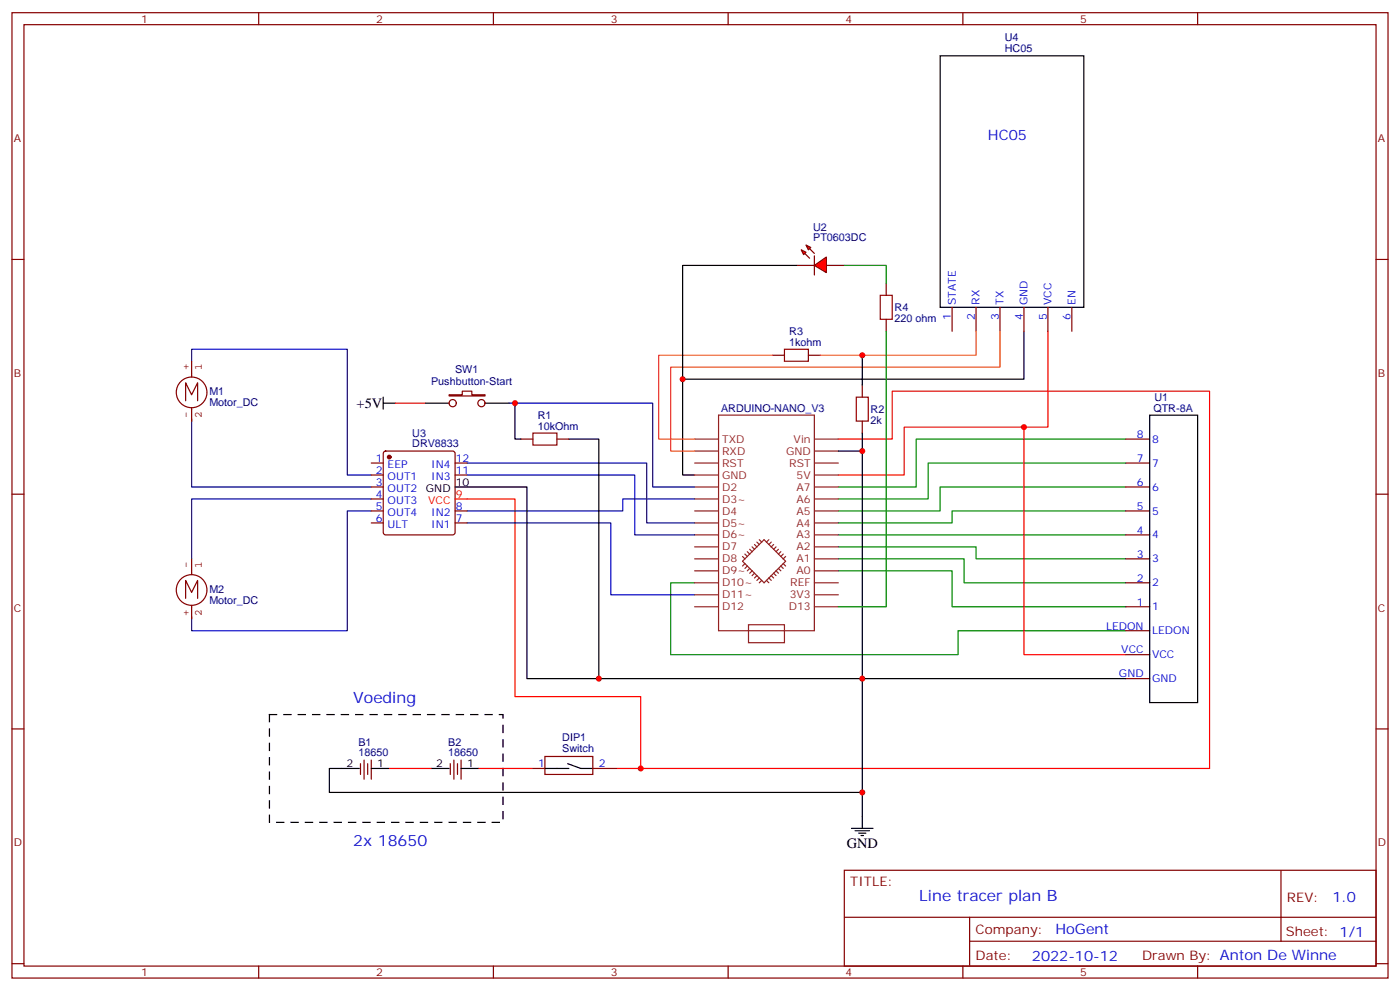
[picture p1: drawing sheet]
<svg xmlns="http://www.w3.org/2000/svg" width="412mm" height="292mm" viewBox="0 0 412 292" stroke-linecap="round" stroke-linejoin="round" font-family="sans-serif">
<g fill="none" stroke="#870000" stroke-width=".35">
<path d="M3.5 3.7h405.4v284.4h-405.4zM7.1 7.3h398.2v277.3h-398.2zM76.2 3.7v3.6M145.3 3.7v3.6M214.5 3.7v3.6M283.6 3.7v3.6M352.8 3.7v3.6M3.5 76.4h3.6M234.6 78.2h5.3M243.4 78.2h5.3M405.3 76.4h3.6M280.5 90.5v7.1"/>
<path d="M287.5 90.5v7.1M294.6 90.5v7.1M301.6 90.5v7.1M308.7 90.5v7.1M315.7 90.5v7.1M132.3 116.3h3.9v-1.1h2.8v1.1h3.9v.3h-10.6zM134.4 118.7a1.06 1.06 0 0 0-1.5-.9 1.06 1.06 0 0 0-.3 1.7 1.06 1.06 0 0 0 1.8-.4v-.4M142.9 118.7a1.06 1.06 0 0 0-1.5-.9 1.06 1.06 0 0 0-.3 1.7 1.06 1.06 0 0 0 1.7-.4l.1-.4M227.5 104.6h3.6M238.1 104.6h3.6M254 113.5v3.5M109.4 136.4h3.5"/>
<path d="M109.4 139.9h3.5M113.1 133.1l.5-.2h19.7l.5 .2 .3 .5v23.2l-.3 .5-.5 .3h-19.7l-.5-.3-.2-.5v-23.2zM134.1 136.4h3.5M134.1 139.9h3.5M153.5 129.3h3.5M164 129.3h3.6M254 124v3.6M331.6 136.4h7.1M331.6 129.3h7.1M3.5 145.6h3.6M109.4 150.5h3.5M109.4 143.4h3.5"/>
<path d="M109.4 147h3.5M109.4 154h3.5M134.1 150.5h3.5M134.1 154h3.5M331.6 157.6h7.1M331.6 150.5h7.1M331.6 143.4h7.1M405.3 145.6h3.6M331.6 178.7h7.1M331.6 171.7h7.1M331.6 164.6h7.1M331.6 185.8h7.1"/>
<path d="M331.6 192.8h7.1M331.6 199.9h7.1M3.5 214.7h3.6M405.3 214.7h3.6M106.2 224.9v3.2M107.2 223.9v5.6M108.3 224.9v3.2M109.4 223.9v5.6M132.6 224.9v3.2M133.7 223.9v5.6M134.8 224.9v3.2M135.8 223.9v5.6"/>
<path d="M157 226.3h3.5M160.5 222.8h14.1v5.3h-14.1zM174.6 226.3h7.1M248.7 256.3h156.6v28.3h-156.6zM377.3 256.4v20.8M248.7 270.2h156.5M285.6 277.2h119.6M285.6 270.2v14.1M3.5 283.8h3.6M76.2 284.6v3.5M145.3 284.6v3.5M214.5 284.6v3.5"/>
<path d="M283.6 284.6v3.5M352.8 284.6v3.5M405.3 283.8h3.6"/>
</g>
<g fill="none" stroke="#000" stroke-width=".35">
<path d="M276.9 16.4h42.4v74.1h-42.4zM301.6 97.6v14.1h-100.5v28.2h3.5M112.9 118.7h3.5M112.9 117v3.5M125.2 118.7h7.1M142.9 118.7h7M151.7 118.7v10.6h1.8M254 104.6v8.9M167.6 129.3h8.8v70.6M246.9 132.9h7.1v67h-98.8v-56.5h-21.1M254 127.6v5.3M338.7 122.3h14.1v84.6h-14.1z"/>
<path d="M331.6 199.9h-77.6v44.1M105.8 226.3h-8.8v7.1h157M109.4 226.3h5.3M127 226.3h5.3M135.8 226.3h5.3M160.5 226.3h7.1M167.2 224.9l3.9 1.4h3.5M250.8 244h6.4M251.9 244.7h4.2M252.9 245.4h2.2M253.6 246.1h.8"/>
</g>
<path d="M308.7 97.6v28.2h-42.4v14.1h-19.4M116.4 118.7h8.8M246.9 129.3h15.9v-14.1h93.5v111.1h-174.6M301.6 125.8v67h30M134.1 147h17.6v58.2h37v21.1M114.7 226.3h12.3M141.1 226.3h15.9" fill="none" stroke="#f00" stroke-width=".35"/>
<path d="M79.4 210.5h68.8v31.7h-68.8z" fill="none" stroke="#000" stroke-width=".35" stroke-dasharray="2.1 2.1"/>
<path d="M331.6 136.4h-58.2v10.6h-26.5M331.6 129.3h-61.7v14.1h-23M246.9 157.6h84.7M331.6 150.5h-51.1v3.5h-33.6M331.6 143.4h-54.7v7.1h-30M204.6 171.7h-7v21.1h84.6v-7h49.4M246.9 168.1h33.6v10.6h51.1M246.9 164.6h37.1v7.1h47.6M246.9 161.1h40.6v3.5h44.1" fill="none" stroke="#008700" stroke-width=".35"/>
<path d="M56.4 106.4v-3.5h45.9v37h7.1M149.9 118.7h42.4v24.7h12.3M56.4 124v19.4h53M137.6 136.4h52.9v17.6h14.1M137.6 139.9h49.4v17.7h17.6M109.4 147h-53v17.6M109.4 150.5h-7.1v35.3h-45.9v-3.6M137.6 154h42.3v21.2h24.7M204.6 147h-21.2v3.5h-45.8" fill="none" stroke="#009" stroke-width=".35"/>
<g fill="none" stroke="#8c2424" stroke-width=".35">
<path d="M204.6 139.9h7.1M204.6 136.4h7.1M204.6 132.9h7.1M204.6 129.3h7.1M211.7 122.3h28.2v63.5h-28.2zM239.9 139.9h7M239.9 136.4h7M239.9 132.9h7M239.9 129.3h7M204.6 157.6h7.1M204.6 154h7.1M204.6 150.5h7.1"/>
<path d="M204.6 147h7.1M204.6 143.4h7.1M223 159.7l.7 .7M223.7 159l.7 .7M226.5 159l-.7 .7M227.2 159.7l-.7 .7M239.9 157.6h7M239.9 154h7M239.9 150.5h7M239.9 147h7M239.9 143.4h7M204.6 175.2h7.1"/>
<path d="M204.6 171.7h7.1M204.6 168.1h7.1M204.6 164.6h7.1M204.6 161.1h7.1M204.6 178.7h7.1M218.7 165.3l6.4-6.3 6.3 6.3-6.3 6.4zM218.7 163.9l.7 .7M219.4 163.2l.7 .7M219.4 166l-.7 .7M220.1 162.5l.7 .7M220.1 166.7l-.7 .7M220.8 161.8l.7 .7"/>
<path d="M220.8 167.4l-.7 .7M221.5 161.1l.7 .7M221.5 168.1l-.7 .7M222.2 160.4l.8 .7M222.2 168.8l-.7 .7M223 169.5l-.8 .8M223.7 170.3l-.7 .7M224.4 171l-.7 .7M225.8 171l.7 .7M226.5 170.3l.7 .7M227.2 169.5l.7 .8M227.9 168.8l.7 .7"/>
<path d="M227.9 160.4l-.7 .7M228.6 168.1l.7 .7M228.6 161.1l-.7 .7M229.3 167.4l.7 .7M229.3 161.8l-.7 .7M230 166.7l.7 .7M230 162.5l-.7 .7M230.7 166l.7 .7M230.7 163.2l-.7 .7M231.4 163.9l-.7 .7M239.9 175.2h7M239.9 171.7h7"/>
<path d="M239.9 168.1h7M239.9 164.6h7M239.9 161.1h7M239.9 178.7h7M220.5 184h10.6v5.3h-10.6z"/>
</g>
<circle cx="114.7" cy="134.6" r=".53" fill="#870000" stroke="#870000" stroke-width=".35"/>
<path d="M54.7 118v-5.3l1.7 3.6 1.8-3.6v5.3M56.4 106.4v4.7M61 115.6a4.5 4.5 0 0 0-6.5-4.1 4.5 4.5 0 0 0-.9 7.6 4.5 4.5 0 0 0 7.3-2.5l.1-.8M56.4 120.1v3.9M54.7 176.2v-5.2l1.7 3.5 1.8-3.5v5.2M56.4 164.6v4.7M56.4 178.3v3.9M61 173.8a4.5 4.5 0 0 0-6.5-4.1 4.5 4.5 0 0 0-.9 7.6 4.5 4.5 0 0 0 7.3-2.5l.1-.8" fill="none" stroke="#850000" stroke-width=".35"/>
<path d="M287.5 97.6v7h-45.8M294.6 97.6v10.6h-97v24.7h7M227.5 104.6h-33.5v24.7h10.6" fill="none" stroke="#f60" stroke-width=".35"/>
<path d="M231.1 102.9h7v3.5h-7zM252.2 117h3.6v7h-3.6zM157 127.6h7v3.5h-7z" fill="none" stroke="#a10000" stroke-width=".35"/>
<g fill="#f00" stroke="#870000" stroke-width=".35">
<path d="M236 73.6l1.4 .7-.7 .7z"/>
<path d="M237.4 72.2l1.4 .7-.7 .7z"/>
</g>
<g fill="#870000" stroke="#870000" stroke-width=".35">
<path d="M237.1 74.6l1.4 1.5z"/>
<path d="M238.5 73.2l1.4 1.4z"/>
</g>
<g fill="#f00" stroke="#870000" stroke-width=".35">
<path d="M239.9 75.4v5.6z"/>
<path d="M239.9 78.2l3.5-2.5v4.6z"/>
</g>
<path d="M259.3 87h3.5v7.1h-3.5z" fill="none" stroke="#a10000" stroke-width=".35"/>
<path d="M261.1 83.5v3.5M261.1 94.1v3.5" fill="none" stroke="#870000" stroke-width=".35"/>
<path d="M248.7 78.2h12.4v5.3M261.1 97.6v81.1h-14.2" fill="none" stroke="#008700" stroke-width=".35"/>
<path d="M234.6 78.2h-33.5v33.5" fill="none" stroke="#000" stroke-width=".35"/>
<g fill="#c00">
<circle cx="188.7" cy="226.3" r=".88"/>
<circle cx="254" cy="199.9" r=".88"/>
<circle cx="301.6" cy="125.8" r=".88"/>
<circle cx="254" cy="233.4" r=".88"/>
<circle cx="151.7" cy="118.7" r=".88"/>
<circle cx="176.4" cy="199.9" r=".88"/>
<circle cx="254" cy="104.6" r=".88"/>
<circle cx="254" cy="132.9" r=".88"/>
<circle cx="201.1" cy="111.7" r=".88"/>
</g>
<g font-size="4.6" fill="#00f">
<text x="104.1" y="206.9">Voeding</text>
<text x="104.1" y="249.3">2x 18650</text>
<text x="270.8" y="265.4">Line tracer plan B</text>
</g>
<g font-size="4.2" fill="#00f">
<text x="291" y="41.1">HC05</text>
<text x="392.5" y="265.6">1.0</text>
<text x="310.9" y="275.2">HoGent</text>
<text x="304" y="283">2022-10-12</text>
</g>
<g font-size="4.2">
<text x="105" y="120.2">+5V</text>
<text x="249.4" y="249.6">GND</text>
</g>
<g font-size="3.9" fill="#800">
<text x="250.5" y="260.9">TITLE:</text>
<text x="379.1" y="265.6">REV:</text>
<text x="287.4" y="275.1">Company:</text>
<text x="378.7" y="275.7">Sheet: 1/1</text>
<text x="287.4" y="282.8">Date:</text>
<text x="336.4" y="282.9">Drawn By: Anton De Winne</text>
</g>
<g font-size="3.2" fill="#800">
<text x="41.6" y="6.7">1</text>
<text x="110.8" y="6.7">2</text>
<text x="179.9" y="6.7">3</text>
<text x="249.1" y="6.7">4</text>
<text x="318.2" y="6.7">5</text>
<text x="4.1" y="41.8">A</text>
<text x="405.9" y="41.8">A</text>
<text x="4.1" y="111">B</text>
<text x="405.9" y="111">B</text>
<text x="4.1" y="180.1">C</text>
<text x="405.9" y="180.1">C</text>
<text x="4.1" y="249.3">D</text>
<text x="405.9" y="249.3">D</text>
<text x="41.6" y="287.5">1</text>
<text x="110.8" y="287.5">2</text>
<text x="179.9" y="287.5">3</text>
<text x="249.1" y="287.5">4</text>
<text x="318.2" y="287.5">5</text>
</g>
<g font-size="3.2" fill="#000080">
<text x="296" y="15.4">HC05</text>
<text x="296" y="12.2">U4</text>
<text x="239.5" y="71.1">PT0603DC</text>
<text x="239.5" y="67.9">U2</text>
<text x="263.5" y="94.9">220 ohm</text>
<text x="263.5" y="91.7">R4</text>
<text x="232.5" y="101.8">1kohm</text>
<text x="232.5" y="98.6">R3</text>
<text x="127" y="113.5">Pushbutton-Start</text>
<text x="134.1" y="109.9">SW1</text>
<text x="61.7" y="119.6">Motor_DC</text>
<text x="61.7" y="116.3">M1</text>
<text x="340.1" y="118.1">U1</text>
<text x="158.4" y="123.3">R1</text>
<text x="212.4" y="121.2">ARDUINO-NANO_V3</text>
<text x="256.5" y="124.8">2k</text>
<text x="256.5" y="121.7">R2</text>
<text x="339.7" y="121.2">QTR-8A</text>
<text x="121.4" y="131.7">DRV8833</text>
<text x="121.4" y="128.6">U3</text>
<text x="158.4" y="126.5">10kOhm</text>
<text x="61.7" y="177.8">Motor_DC</text>
<text x="61.7" y="174.6">M2</text>
<text x="105.6" y="219.6">B1</text>
<text x="132" y="219.6">B2</text>
<text x="165.6" y="221.5">Switch</text>
<text x="165.6" y="218.2">DIP1</text>
<text x="105.6" y="222.8">18650</text>
<text x="132" y="222.8">18650</text>
</g>
<g font-size="3.2" fill="#00f">
<text x="281.5" y="89.8" transform="rotate(-90 281.5 89.8)">STATE</text>
<text x="288.6" y="89.8" transform="rotate(-90 288.6 89.8)">RX</text>
<text x="295.6" y="89.8" transform="rotate(-90 295.6 89.8)">TX</text>
<text x="302.7" y="89.8" transform="rotate(-90 302.7 89.8)">GND</text>
<text x="309.7" y="89.8" transform="rotate(-90 309.7 89.8)">VCC</text>
<text x="316.8" y="89.8" transform="rotate(-90 316.8 89.8)">EN</text>
<text x="280.1" y="94.3" transform="rotate(-90 280.1 94.3)">1</text>
<text x="287.2" y="94.3" transform="rotate(-90 287.2 94.3)">2</text>
<text x="294.2" y="94.3" transform="rotate(-90 294.2 94.3)">3</text>
<text x="301.3" y="94.3" transform="rotate(-90 301.3 94.3)">4</text>
<text x="308.3" y="94.3" transform="rotate(-90 308.3 94.3)">5</text>
<text x="315.4" y="94.3" transform="rotate(-90 315.4 94.3)">6</text>
<text x="334.9" y="129">8</text>
<text x="339.4" y="130.4">8</text>
<text x="110.7" y="136">1</text>
<text x="114.2" y="137.8">EEP</text>
<text x="127" y="137.8">IN4</text>
<text x="134.2" y="136">12</text>
<text x="334.9" y="136">7</text>
<text x="339.4" y="137.4">7</text>
<text x="110.7" y="139.6">2</text>
<text x="110.7" y="143.1">3</text>
<text x="114.2" y="141.3">OUT1</text>
<text x="127" y="141.3">IN3</text>
<text x="134.2" y="139.6">11</text>
<text x="334.9" y="143.1">6</text>
<text x="110.7" y="146.6">4</text>
<text x="114.2" y="144.9">OUT2</text>
<text x="114.2" y="148.4">OUT3</text>
<text x="339.4" y="144.5">6</text>
<text x="110.7" y="150.1">5</text>
<text x="110.7" y="153.7">6</text>
<text x="114.2" y="151.9">OUT4</text>
<text x="114.2" y="155.4">ULT</text>
<text x="127" y="155.4">IN1</text>
<text x="127" y="151.9">IN2</text>
<text x="134.2" y="153.7">7</text>
<text x="134.2" y="150.1">8</text>
<text x="334.9" y="150.1">5</text>
<text x="339.4" y="151.6">5</text>
<text x="334.9" y="157.2">4</text>
<text x="339.4" y="158.6">4</text>
<text x="334.9" y="164.3">3</text>
<text x="339.4" y="165.7">3</text>
<text x="334.9" y="171.3">2</text>
<text x="339.4" y="172.7">2</text>
<text x="334.9" y="178.4">1</text>
<text x="339.4" y="179.8">1</text>
<text x="325.8" y="185.4">LEDON</text>
<text x="339.4" y="186.8">LEDON</text>
<text x="330.3" y="192.5">VCC</text>
<text x="339.4" y="193.9">VCC</text>
<text x="329.6" y="199.5">GND</text>
<text x="339.4" y="200.9">GND</text>
<text x="158.5" y="226">1</text>
<text x="176.4" y="226">2</text>
</g>
<g font-size="3.2" fill="#840000">
<text x="55.7" y="109.1" transform="rotate(-90 55.7 109.1)">+</text>
<text x="59.4" y="109.1" transform="rotate(-90 59.4 109.1)">1</text>
<text x="55.7" y="123.2" transform="rotate(-90 55.7 123.2)">-</text>
<text x="59.4" y="123.2" transform="rotate(-90 59.4 123.2)">2</text>
<text x="55.7" y="167.3" transform="rotate(-90 55.7 167.3)">-</text>
<text x="59.4" y="167.3" transform="rotate(-90 59.4 167.3)">1</text>
<text x="55.7" y="181.4" transform="rotate(-90 55.7 181.4)">+</text>
<text x="59.4" y="181.4" transform="rotate(-90 59.4 181.4)">2</text>
</g>
<g font-size="3.2" fill="#8d2323">
<text x="212.7" y="130.4">TXD</text>
<text x="233.8" y="130.4">Vin</text>
<text x="212.7" y="137.4">RST</text>
<text x="212.7" y="133.9">RXD</text>
<text x="231.5" y="133.9">GND</text>
<text x="232.5" y="137.4">RST</text>
<text x="212.7" y="141">GND</text>
<text x="234.6" y="141">5V</text>
<text x="212.7" y="148">D3~</text>
<text x="212.7" y="144.5">D2</text>
<text x="234.6" y="144.5">A7</text>
<text x="234.6" y="148">A6</text>
<text x="212.7" y="155.1">D5~</text>
<text x="212.7" y="151.6">D4</text>
<text x="234.6" y="151.6">A5</text>
<text x="234.6" y="155.1">A4</text>
<text x="212.7" y="158.6">D6~</text>
<text x="234.6" y="158.6">A3</text>
<text x="212.7" y="165.7">D8</text>
<text x="212.7" y="162.1">D7</text>
<text x="234.6" y="162.1">A2</text>
<text x="234.6" y="165.7">A1</text>
<text x="212.7" y="172.7">D10~</text>
<text x="212.7" y="169.2">D9~</text>
<text x="232.8" y="172.7">REF</text>
<text x="234.6" y="169.2">A0</text>
<text x="212.7" y="176.2">D11~</text>
<text x="212.7" y="179.8">D12</text>
<text x="232.4" y="179.8">D13</text>
<text x="232.6" y="176.2">3V3</text>
</g>
<g font-size="3.2">
<text x="134.2" y="143.1">10</text>
<text x="125.5" y="144.9">GND</text>
<text x="102.1" y="226">2</text>
<text x="111.1" y="226">1</text>
<text x="128.5" y="226">2</text>
<text x="137.6" y="226">1</text>
</g>
<g font-size="3.2" fill="#f00">
<text x="126.1" y="148.4">VCC</text>
<text x="134.2" y="146.6">9</text>
</g>
</svg>
